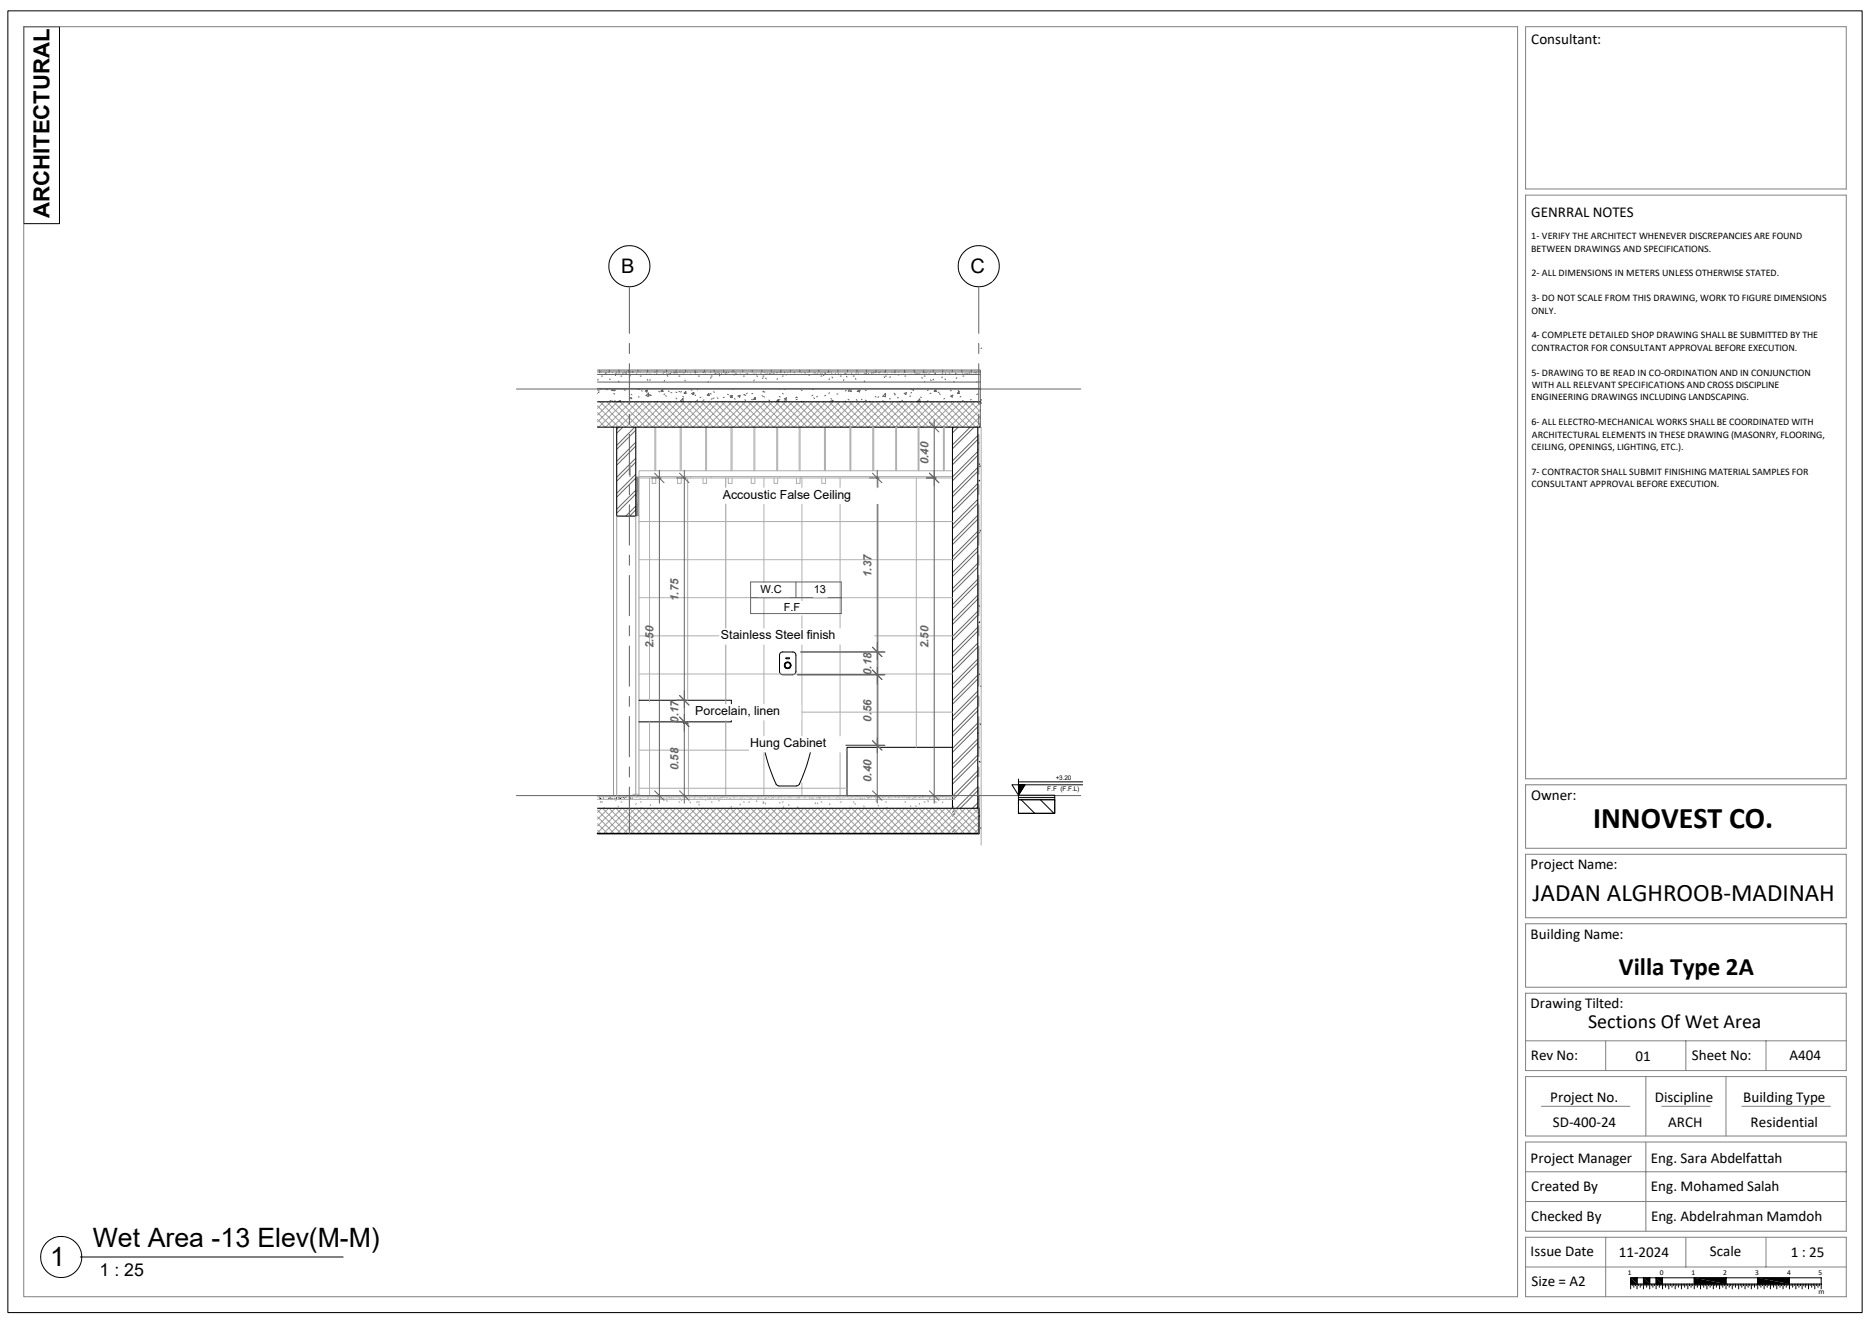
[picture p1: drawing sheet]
<svg xmlns="http://www.w3.org/2000/svg" width="594mm" height="420mm" viewBox="0 0 594 420" stroke-linecap="round" stroke-linejoin="round" font-family="sans-serif">
<g fill="#909090">
<path d="M201.8 151.3l1.1 12.5h-1.1z"/>
<path d="M201.8 151.3h1.1v12.5z"/>
</g>
<g fill="none" stroke="#6c605a" stroke-width=".32">
<path d="M189.7 117.5h121.5v18.1M189.7 118.9h121.5M189.7 118.1h121.5M190.3 118.3h.1M190.4 117.5v.6M190.8 118.1v.1M191 119.4h.3M192.2 118.4v.1M192.4 118.6h.1M192.4 118.2h.1M193.3 118.1v.1M193.5 117.5v.6"/>
<path d="M194.5 118.2v.1M195.4 118.8h.1M195.5 118.5v.1M195.5 118.9l-.1 .3M195.7 118.1l.1 .1M195.8 118.7v.1M196.5 117.5v.6M196.5 118.6v.1M196.7 118.2h.1M197.1 119.4h.3M197.6 118.5h.1M198 118.5h.1"/>
<path d="M198.7 118.3v.1M198.7 118.5v.1M198.9 118v.1M198.9 118.7v.1M199.5 117.5v.6M199.8 118.2h.1M199.9 118.8v.1M200.1 119.2l-.2 .3M200.2 118.2h.1M200.7 118.1h.1M200.9 118.1h.1M202 118.7h.1"/>
<path d="M202.1 118.8h.1M202.5 117.5v.6M203.2 118.1h.1M203.2 119.4h.4M204.1 118.8h.1M205.2 118.7h.1M205.4 118.8v.1M205.5 117.5v.6M205.7 118.1h.1M206.3 118.7h.1M207.8 118.1v.1M208.2 118.1h.1"/>
<path d="M208.5 118.8h.1M208.5 118.6h.1M208.6 117.5v.6M210.5 118.6h.1M210.9 118.1v.1M211.6 117.5v.6M211.7 118.7v.1M211.7 118.8v.1M211.8 119.2l.2 .3M212.1 118.6v.1M212.7 118.5h.1M212.8 118.6h.1"/>
<path d="M213.9 118.4v.1M214.1 118.1v.1M214.2 118.3h.1M214.3 118.3v.1M214.6 117.5v.6M214.9 118.4v.1M215 118.2v.1M215.5 119.4h.4M215.7 118.1h.1M216.1 118.1v.1M216.9 118.4v.1M217.4 118.2v.1"/>
<path d="M217.6 117.5v.6M218.2 118.1h.1M219.1 118.3v.1M220.6 118.2v.1M220.7 117.5v.6M220.8 118.4v.1M221.3 118.2v.1M221.7 119.4h.3M223.2 118v.1M223.3 118.3h.1M223.7 117.5v.6M223.9 118.4h.1"/>
<path d="M225.5 118.2h.1M225.7 118v.1M225.8 119.4h.3M225.8 119.8l-.2 .3M226.7 117.5v.6M226.9 118.8h.1M227.1 118.4v.1M227.2 118.6h.1M228 118.7h.1M228.4 118.5v.1M228.6 119.1l-.2 .2M229.1 118.5h.1"/>
<path d="M229.7 117.5v.6M230.2 118.4h.1M230.4 118.5h.1M230.6 118.3h.1M230.9 118.8h.1M231.3 118.2h.1M232.4 118v.1M232.7 117.5v.6M233 118.8h.1M233 118.9l.1 .2M233.6 118.5v.1M233.8 118.7h.1"/>
<path d="M234.4 118.8v.1M235.1 118.7h.1M235.8 117.5v.6M236 119.4h.3M236.9 118.7h.1M236.9 118.8v.1M237.3 118.6h.1M238.8 117.5v.6M239.4 118.6v.1M239.4 118.8v.1M240.1 118.7h.1M240.2 118.8v.1"/>
<path d="M240.3 119.3l.2 .3M241.6 118.5h.1M241.9 117.5v.6M241.9 118.8v.1M242.1 118.8v.1M242.2 119.4h.3M242.3 119.9l-.2 .3M242.5 118.8h.1M242.7 118.1v.1M243.2 118.7h.1M243.4 118.8h.1M243.7 118.4v.1"/>
<path d="M244.3 118.6h.1M244.4 118.8v.1M244.7 118.5h.1M244.9 117.5v.6M245.4 118.5h.1M245.7 118.5h.1M245.8 118.1h.1M246.5 118.3h.1M246.6 118.8h.1M246.9 118.8v.1M246.9 118.2h.1M247.6 118.1v.1"/>
<path d="M247.9 117.5v.6M247.9 118.3v.1M248.3 119.4h.4M249 118.1v.1M249.1 118.3h.1M249.3 118.8h.1M249.5 118.9l.1 .2M250.1 118.2v.1M250.9 117.5v.6M251.8 118.8h.1M252.1 118.3h.1M252.3 118.2v.1"/>
<path d="M252.3 118.9v.1M253.9 117.5v.6M254.3 118.2h.1M254.3 118.8h.1M255.5 118.2v.1M255.7 118.4v.1M256.8 118.8h.1M257 117.5v.6M257 118.9l-.2 .3M258.4 118.8h.1M258.6 118.1l-.1 .1M258.8 118.4h.1"/>
<path d="M258.8 118.7v.1M259.3 118.8h.1M259.5 118.6v.1M259.7 118.8h.1M260 117.5v.6M260.6 118.5h.1M260.6 119.4h.3M261 118.5h.1M261.4 119l.1 .2M261.7 118.4h.1M261.7 118.8h.1M261.8 118.8h.1"/>
<path d="M262 118.4h.1M262.1 118.6h.1M262.8 118.2h.1M263 117.5v.6M263.2 118.1v.1M263.9 118.7h.1M264.2 119.7l.1 .3M264.3 118.8h.1M265.3 118.5h.1M266 117.5v.6M266.1 118.6h.1M266.7 119.4h.4"/>
<path d="M266.8 118.8h.1M268.1 118.7h.1M268.5 118.5v.1M268.6 118.7h.1M268.7 119.4l.2 .3M269.1 117.5v.6M269.3 118.8h.1M270.4 118.5l-.1 .1M270.8 119.4h.4M271.8 118.8h.1M271.8 118.6v.1M272.1 117.5v.6"/>
<path d="M272.5 118.4v.1M274.3 118.8h.1M274.6 118.5h.1M274.7 118.7h.1M275 118.7h.1M275.1 118.6v.1M275.1 117.5v.6M275.1 118.8v.1M275.8 118.5v.1M276.8 118.4h-.1M276.8 118.8h.1M276.9 118.4v.1"/>
<path d="M277.3 118.4h.1M277.5 118.1v.1M278 118.2v.1M278.1 117.5v.6M278.3 118.8h.1M278.9 118.2v.1M279.1 118.2h.1M279.3 118.8h.1M280.7 118.1h.1M280.7 119.6l.2 .3M281 118.3h.1M281.1 119.4h.3"/>
<path d="M281.1 117.5v.6M281.5 118.8h.1M281.8 118.8h.1M282.7 119.6l-.2 .3M283.2 118.2h.1M283.9 118.1v.1M284 118.3h.1M284.2 117.5v.6M284.2 118.8h.1M285.3 118.1h.1M285.4 118.9l-.1 .2M286.7 118.8h.1"/>
<path d="M287.1 118.2h.1M287.2 117.5v.6M287.2 119.4h.4M287.4 118.1v.1M288.6 118.8h-.1M289.2 118.8h.1M289.8 118.8h.1M290.2 117.5v.6M290.4 118.2v.1M290.5 118.4v.1M290.6 118.8h.1M290.9 118.7h.1"/>
<path d="M291.4 118.5v.1M291.7 118.7v.1M292.1 118.5h.1M292.7 119.8l.1 .3M292.8 118.7v.1M293.2 118.3v.1M293.2 117.5v.6M293.4 119.4h.3M293.6 118.3h.1M293.7 118.4h.1M294.2 118.7v.1M294.3 118.2h.1"/>
<path d="M295 118.6l-.1 .1M295.4 118v.1M296.3 117.5v.6M296.7 118.7v.1M296.8 118.4h.1M297 118.7h.1M297 118.5l.1 .1M299.2 118.5v.1M299.2 119.6l-.2 .3M299.2 118.7v.1M299.3 117.5v.6M300.1 118.5h.1"/>
<path d="M301.4 118.5h.1M301.7 118.8h.1M302.3 117.5v.6M303.4 118.5h.1M303.4 118.5v.1M303.5 118.7h.1M303.7 119.9l-.1 .3M304.2 118.8h.1M305 118.8v.1M305.4 117.5v.6M305.5 118.8h-.1M305.6 118.4h.1"/>
<path d="M305.7 119.4h.3M306.1 118.7h.1M306.7 118.8h.1M306.7 118.6v.1M307.2 118.6h.1M307.7 118.5h.1M307.8 118.3h.1M308.3 118.5h.1M308.4 117.5v.6M309.2 118.7v.1M309.5 118.2v.1M309.8 118.3h.1"/>
<path d="M309.8 118.7h.1M309.9 118.2h.1M310 118.8h.1M310.6 118.1v.1M189.7 124.8v.1M189.7 121.3h121.5M189.7 123.3h121.5M189.7 123.5h121.5M189.9 120.4l-.2 .3M190.2 124h-.4M190.2 124.4l-.2 .2M190.5 123.5h.2"/>
<path d="M192.7 123.5l.3 .2M192.7 123.7h-.3M193.5 120.3l.2 .3M193.9 127.2l-.3 .1M194.3 127.2l.2 .2M194.5 123.5l-.4 .4 1 .1-.1-.5M194.9 124.9l.3 .2M195.3 127.2l-.3 .2M195.4 123.8l-.2 .2M196.3 121l.2 .3M196.5 135.6l-.7 .7M196.5 127.6l-.2-.2 .7-.3-.2 .5"/>
<path d="M197.7 135.6l-1.9 2M198.2 123.8l.3 .2M200.2 126.2l.3 .2M200.4 125.1l.2 .2M200.4 126.3l-.3 .1M200.6 126.4l-.3 .2M201.5 135.6l-5.7 5.8M201.8 136.6l-6 6M202.5 123.5h.6M202.9 126h-.3M203.7 124l.2 .2M204.9 124.1l.5 .4 .2-.7-.7 .3"/>
<path d="M205.5 120.4l.2 .3M205.8 125.4l.3 .2M205.9 124.8l.1 .9-.9-.1 .8-.8M205.9 125.7l-.3 .2M206.2 125.1l.3 .3M206.4 120.5l-.1 .3M206.8 125.5h-.3M208.7 127.4l.1 .2M209.1 124.2l.3 .2M210.4 123.6l.1 .7-.7-.1zM211 120.7l-.1 .3M211 125.1l-.2 .2"/>
<path d="M211.3 125.6l.3 .2M212.2 124.1l.2 .2M213.3 124.6l-.3 .1M214.6 124.5l.3 .1M214.6 126.4l.3 .2M215.9 124.3h-.4M216.4 124.3l-.3 .2M216.7 125.8l.3 .2M216.8 126.5l.1 .9-.9-.1 .8-.8M217.4 120.7l.2 .3M217.7 124.3l.1 .6h-.6zM219.6 124.9l.7-.3-.2 .7z"/>
<path d="M219.8 123.8h-.4M220 124.7l.3 .2M220.6 125.4l.3 .2M221.5 127l-.3 .2M221.6 123.6l-.2 .2M222.2 126.1l.3 .1M223.5 127l-.3 .1M224.8 121.1l.1 .2M225 124.9l.2 .6h-.7zM225.5 124.9l.3 .2M226.1 126.6l-.3 .1M226.6 124.3l.2 .3"/>
<path d="M226.7 126.3l-.3 .2M227.7 126.3l.3 .2M230 126.1l-.4 .1M231 125.1l.3 .2M232 125.6l-.3 .2M232.4 125.5l.1 .7-.6-.1zM232.8 123.5h.1M233.1 126.5l.3 .2M234.3 125.7l.7-.2-.2 .6zM236.4 125.3h-.3M236.5 125.4l.2 .2M236.5 126.9l.2 .2"/>
<path d="M237.2 124.8l-.2 .2M238.6 126.8l.3 .1M239 124.9l-.3 .1M239.2 126.8h.7l-.2-.6-.4 .6M239.5 120.6l-.2 .3M241.9 125.6l.3 .2M242.4 124.2l-.3 .2M242.4 125.9l.3 .2M242.9 124.4l-.4 .1M243.1 120l.1 .3M244.1 127l.2 .2M246.8 120.2l-.1 .2"/>
<path d="M247.1 126.8l.1 .6h-.6zM247.4 125.9l.3 .1M247.6 123.5l-.1 .1M247.6 126.8l-.2 .2M248.4 124.9l.3 .2M249 126.6l.7-.3-.2 .6zM249.2 127.3h-.3M249.3 123.6h-.3M249.6 127.2l.3 .2M253.1 126.8h-.3M253.2 126.2l-.3-.1-.3 .2M254.3 127.6h.2"/>
<path d="M254.4 123.8l.2 .2M255 127.5l.1 .1M258 123.5h.1M258.1 125.4l-.3 .3M258.3 126.3l.3 .2M259.5 125.9l-.3 .1M262.1 125.6l-.3 .1M263.4 120.2l-.2 .3M263.4 124.7l-.3 .2M263.8 126.5l.3 .2M264.5 127.1l-.8 .3 .2 .2M264.5 127.1l-.2 .5"/>
<path d="M266 125.1h-.3M267.9 120.5l-.1 .3M268.5 127.3l-.2 .3M268.6 124l-.2 .1M269.2 126.8l.3 .2M269.9 123.5l-.6 .6M270.1 123.5l.1 .8-.9-.2M271.6 120.2l.1 .2M271.9 126.8l.2 .3M272.3 124.1l.7-.3-.2 .6zM272.5 124.2l-.4 .1M273.7 126.7l-.3 .2"/>
<path d="M274.4 120.9l.1 .3M274.7 127l.3 .2M275 123.9h-.3M276.2 127.4l-.3 .1M277.9 125.8l.2 .2M279 126l-.3 .2M280.2 127.2l.3 .2M281.1 126l-.9-.2 .9-.8 .1 1M282.7 126.6h-.3M283.8 124.8l.3 .2M284.3 125.2l-.3 .2M285.2 126.2l-.3 .1"/>
<path d="M285.7 127.5l.1 .1M286.3 127.1l.3 .2M287.1 124.9l.7-.3-.2 .6zM289.1 125.7l-.3 .1M289.3 123.5h.6M289.4 124.6l-.2 .2M289.8 123.8l.3 .2M291.2 127.5l.8-.8 .1 .9M291.2 127.5l.3 .1M292.3 126l.2 .2M293.6 121.1l-.1 .2M294.6 127.2l-.3 .2"/>
<path d="M294.7 123.8l-.2 .2M295.4 120.6l.2 .3M295.6 124.9h-.3M296.4 120.4l-.2 .3M297.1 123.6l.1 .7-.6-.1zM298.2 124.5l-.4 .1M298.2 125l.3 .2M299.9 126.5l-.3 .2M300 120.3l.2 .3M301.8 125.7l.7-.3-.2 .7zM302 124h-.3M302.8 121l.1 .3"/>
<path d="M302.9 135.6l-.5 .6M304.2 135.6l-1.8 1.8M304.2 124l.3 .2M304.4 124.3l.1 .6h-.5l.5-.6M305.1 125.8l-.3 .2M305.8 127.2l-.3 .1M308 135.6l-5.6 5.6M308.4 126.9h-.3M309.2 135.6l-6.8 6.9M310.1 121.2l-.1 .1M310.4 125.1l-.3 .2M310.4 138.3l-8 8"/>
<path d="M310.4 139.5l-8 8M201.8 140.4l-6 6M201.8 145.5l-6 6M201.8 150.5l-6 6.1M201.8 155.6l-6 6.1M201.8 141.6l-6 6.1M201.8 146.7l-6 6M201.8 151.8l-6 6M201.8 156.9l-6 6M310.4 143.3l-8 8.1M310.4 148.4l-8 8.1M310.4 153.5l-8 8"/>
<path d="M310.4 158.5l-8 8.1M310.4 144.5l-8 8.1M310.4 149.6l-8 8.1M310.4 154.7l-8 8M310.4 159.8l-8 8M201.8 160.7l-3.1 3.1M201.8 161.9l-1.9 1.9M310.4 163.6l-8 8.1M310.4 168.7l-8 8.1M310.4 173.7l-8 8.1M310.4 178.8l-8 8.1M310.4 164.8l-8 8.1"/>
<path d="M310.4 169.9l-8 8.1M310.4 175l-8 8M310.4 183.9l-8 8M310.4 188.9l-8 8.1M310.4 194l-8 8.1M310.4 199.1l-8 8M310.4 180.1l-8 8M310.4 185.1l-8 8.1M310.4 190.2l-8 8.1M310.4 195.3l-8 8M310.4 204.1l-8 8.1M310.4 209.2l-8 8.1"/>
<path d="M310.4 214.3l-8 8M310.4 219.4l-8 8M310.4 200.3l-8 8.1M310.4 205.4l-8 8.1M310.4 210.4l-8 8.1M310.4 215.5l-8 8.1M310.4 224.4l-8 8.1M310.4 229.5l-8 8.1M310.4 234.6l-8 8M310.4 239.7l-8 8M310.4 220.6l-8 8.1M310.4 225.6l-8 8.1"/>
<path d="M310.4 230.7l-8 8.1M310.4 235.8l-8 8.1M303.1 257.1l-.7 .8M303.1 258.3l-.7 .8M310.4 244.7l-8 8.1M310.4 249.8l-6.7 6.8M310.4 254.9l-1.7 1.7M310.4 240.9l-8 8M310.4 245.9l-8 8.1M310.4 251l-5.5 5.6M310.4 256.1l-.4 .5M303.1 262.1l-.7 .8"/>
<path d="M303.1 263.4l-.7 .7"/>
</g>
<g fill="none" stroke="#9a9a9a" stroke-width=".32">
<path d="M194.8 135.6v117M202.9 151.7v100.9M230.4 151.7v85.5M190.6 254.4l.2 .3M191 254.6h.3M191 253.8h-.1M191.9 256.3l-.2 .3M195.7 253.8l-.2 .3M196.2 255.9l.1 .3M197.1 254.6h.3M202 255.1l-.2 .3M203.2 254.6h.4"/>
<path d="M203.5 256.4l.2 .2M206.6 255.4l-.2 .3M211.7 254.1l.1 .3M215.5 254.6h.4M216.2 253.8l.2 .3M219 254.6l.2 .3M221.4 254.4l-.2 .3M221.7 254.6h.3M221.8 255.3l.2 .3M224.1 253.8l-.1 .2M225.8 254.6h.3M228.2 254l.1 .3"/>
<path d="M232.2 256l-.1 .3M235.1 255.3l-.2 .3M236 254.6h.3M237.9 254.5l-.2 .3M240.1 254.2l.2 .3M242.2 254.6h.3M242.4 254.8l-.1 .3M242.9 254.9l.2 .3M247.5 254.7l.1 .3M248.3 254.6h.4M248.8 256.1l-.2 .3M250.3 255.4l.2 .3"/>
<path d="M252.5 253.8l-.1 .1M253.1 256.2l.2 .3M253.4 256.4l-.2 .2M259 254.9l-.2 .3M259.5 254.9l.1 .3M260.6 254.6h.3M263.5 255.2l-.1 .2M265.9 253.8l.1 .1M266.7 254.6h.4M269.9 256.5l-.1 .1M270.8 254.6h.4M271.4 255.1l.2 .3"/>
<path d="M274.2 255.8l.2 .3M278.3 254.2l-.2 .3M278.8 255.6l.1 .3M281.1 254.6h.3M281.6 256.3l.1 .3M287.2 254.6h.4M289.2 255.8l-.2 .2M290.7 255.7l.2 .3M292 255l-.2 .3M293.4 254.6h.3M294.3 253.8l.1 .2M294.8 254.3l-.2 .3"/>
<path d="M297.1 254.5l.1 .3M299.3 254.6l-.1 .3M302.6 256l.2 .3"/>
</g>
<path d="M189.7 135.6h121.5M189.7 127.6h121.5M195.8 135.6v28.2h6v-28.2M302.4 135.6v121M310.4 135.6v121M189.7 256.6h121" fill="none" stroke="#000" stroke-width=".34"/>
<g fill="none" stroke="#ababab" stroke-width=".32">
<path d="M189.7 253.8h113.4M189.7 253h113.4M189.7 252.6h79.2M190.4 252.6v.4M193.5 252.6v.4M196.5 252.6v.4M199.5 252.6v.4M201 252.1h1.8M202.1 253.1h.1M202.5 252.6v.4M203.2 253.4h.1M203.4 253.6h.1"/>
<path d="M204.3 253h.1M205.5 252.6v.4M205.7 253.4h.1M205.9 253.1h.1M206.6 253.7h.1M207.6 253.7h.1M208.2 253.4h.1M208.6 252.6v.4M209 253h.1M209.3 253.7h.1M209.7 253.6h.1M209.8 253.7v.1"/>
<path d="M210.4 253.5v.1M210.7 253.4h.1M210.8 253.5h.1M211.5 253.4h.1M211.6 252.6v.4M211.8 253.6h.1M212.3 253v.1M212.4 253.2h.1M212.6 253.3h.1M213 253.2h.1M213.1 253.4h.1M213.7 253.1h.1"/>
<path d="M214 253.5h.1M214.6 252.6v.4M214.8 253h.1M215.5 253.2h.1M215.6 253.3v.1M216.2 253.4l-.1 .1M217.6 252.6v.4M218.1 253.5h.1M218.1 253.3v.1M218.7 253.2h.1M218.9 253.3v.1M220.3 253.3v.1"/>
<path d="M220.6 253.4h.1M220.7 252.6v.4M222 253.2v.1M222.5 253.2v.1M223.1 253.4h.1M223.7 252.6v.4M224.5 253.3h.1M224.9 253.7h.1M225.3 253.3h.1M225.4 253.5h.1M225.6 253.6h.1M225.6 253.3v.1"/>
<path d="M226.7 253.5h.1M226.7 252.6v.4M226.8 253.2h-.1M227.1 253.4v.1M227.8 253.3h.1M228.1 253.3v.1M228.5 253.4v.1M228.9 253.1v.1M229.3 253.2h.1M229.7 252.6v.4M230 253.1h.1M230.6 253.3v.1"/>
<path d="M231 253.1h.1M231.7 253.5h.1M231.9 253.6h.1M232.7 252.6v.4M233.1 253.3v.1M233.2 253h-.1M235 253.5v.1M235.6 253.3v.1M235.8 252.6v.4M236.4 253.7h.1M237.4 252.9v.1M238 253.3h.1"/>
<path d="M238.3 253.6h.1M238.4 253.7v.1M238.5 253.6h.1M238.8 252.6v.4M240.5 253.3h.1M240.6 253.6h.1M240.8 253v.1M241.2 253.6v.1M241.5 253.7h.1M241.9 252.6v.4M241.9 253.6h.1M242.8 253.5h.1"/>
<path d="M243 253.3v.1M243.4 253.3v.1M243.9 253h.1M244.1 253.2v.1M244.7 253.7v.1M244.9 252.6v.4M244.9 253.4v.1M245.2 253.1h.1M245.5 253.3h.1M245.6 253.1h.1M246.3 253h.1M247 253.4v.1"/>
<path d="M247.1 253v.1M247.3 253.2h.1M247.9 252.6v.4M248 253.3h.1M249.2 253.3v.1M250.4 253.2h.1M250.5 253.3h.1M250.9 252.6v.4M251.3 253.3h.1M253 253.3h.1M253.4 253.3h.1M253.6 253.2h.1"/>
<path d="M253.8 253.3h.1M253.9 252.6v.4M255.5 253.3h.1M255.6 253.2h.1M256.9 253.2v.1M257 252.6v.4M257 253.6h.1M257.5 253.6h.1M257.7 253.1h.1M258 253.3h.1M258.1 253.5h.1M259.2 253.3h.1"/>
<path d="M259.7 253.2v.1M259.8 253.1h.1M260 252.6v.4M260.1 253.3h.1M260.3 253.5h.1M260.4 253.2h.1M260.5 253.2v.1M261.5 253v.1M261.9 253h.1M262 253h.1M263 253.2v.1M263 252.6v.4"/>
<path d="M263.4 253.4h.1M265.5 253.2v.1M266 252.6v.4M266.2 253h-.1M266.6 253.4v.1M266.8 253.6h.1M267.4 253.6h.1M268 253.2v.1M269.1 252.6v.4M269.4 253.6v.1M269.9 253.5v.1M270.5 253.2v.1"/>
<path d="M271.6 253.5h.1M272.1 252.6v.4M272.2 253.7h.1M272.9 253.3h.1M273.1 253.6h.1M273.3 253.5v.1M273.8 253.5h.1M273.8 253.4v.1M274.4 253.4h.1M275.1 252.6v.4M275.4 253.3h.1M275.5 253.3h.1"/>
<path d="M275.7 253v.1M275.8 253.5h.1M276 253.2h.1M276.4 253.7h.1M276.6 253.1h.1M277.8 253h.1M277.9 253.2v.1M278 253.3v.1M278.1 252.6v.4M278.8 253h.1M279.6 253.7v.1M280.2 253.2v.1"/>
<path d="M280.4 253.2v.1M281.1 252.6v.4M282 253h.1M282.2 253.2h.1M282.2 253.3h.1M282.9 253.2h.1M284.2 252.6v.4M284.4 253.2h.1M285.3 253.1v.1M285.4 253.2h.1M286.6 253.1h.1M287.2 252.6v.4"/>
<path d="M287.9 253.7h.1M287.9 253.2h.1M288.5 253.2h.1M288.5 253.6h.1M288.6 253.1v.1M288.7 253.3h.1M289.6 253.5h.1M290.1 253.4v.1M290.2 252.6v.4M290.4 253.2h.1M290.7 253.3h.1M290.8 253h.1"/>
<path d="M291.8 253.2v.1M291.8 253.2h.1M292.3 253.2h.1M292.9 253.2h.1M293 253l-.1 .1M293.2 252.6v.4M294 253.7v.1M295 253h.1M295 253.3h.1M295.1 253.5h.1M295.4 253.2h.1M296.2 253.6v.1"/>
<path d="M296.3 252.6v.4M297.9 253.2h.1M298.2 253.7h.1M298.3 253.4h.1M299.3 252.6v.4M300.4 253.2h.1M300.4 253.5v.1M301.5 253.4v.1M301.7 253.6h.1M302.3 252.6v.4M302.4 252.6h.7M302.6 253.5h.1"/>
<path d="M302.9 253.2h.1"/>
</g>
<g fill="none" stroke="#a0a0a0" stroke-width=".32">
<path d="M189.7 135.3l.3 .3M189.7 133.1l2.5 2.5M189.7 131l4.6 4.6M189.7 128.9l6.7 6.7M190.5 127.6l8.1 8M191.8 127.6l-2.1 2M192.7 127.6l8 8M193.9 127.6l-4.2 4.2M194.8 127.6l8.1 8M196 127.6l-6.3 6.3M196.9 127.6l8.1 8M198.2 127.6l-8.1 8"/>
<path d="M199.1 127.6l8 8M200.3 127.6l-8 8M201.2 127.6l8.1 8M202.5 127.6l-8.1 8M203.4 127.6l8 8M204.6 127.6l-8 8M205.5 127.6l8.1 8M206.8 127.6l-8.1 8M207.6 127.6l8.1 8M208.9 127.6l-8.1 8M209.8 127.6l8 8M211 127.6l-8.1 8"/>
<path d="M211.9 127.6l8.1 8M213.1 127.6l-8 8M214 127.6l8.1 8M215.3 127.6l-8.1 8M216.2 127.6l8 8M217.4 127.6l-8 8M218.3 127.6l8.1 8M219.6 127.6l-8.1 8M220.5 127.6l8 8M221.7 127.6l-8 8M222.6 127.6l8.1 8M223.9 127.6l-8.1 8"/>
<path d="M224.7 127.6l8.1 8M226 127.6l-8.1 8M226.9 127.6l8 8M228.1 127.6l-8.1 8M229 127.6l8.1 8M230.3 127.6l-8.1 8M231.1 127.6l8.1 8M232.4 127.6l-8.1 8M233.3 127.6l8 8M234.6 127.6l-8.1 8M235.4 127.6l8.1 8M236.7 127.6l-8.1 8"/>
<path d="M237.6 127.6l8 8M238.8 127.6l-8 8M239.7 127.6l8.1 8M241 127.6l-8.1 8M241.9 127.6l8 8M243.1 127.6l-8.1 8M244 127.6l8.1 8M245.2 127.6l-8 8M246.1 127.6l8.1 8M247.4 127.6l-8.1 8M248.2 127.6l8.1 8M249.5 127.6l-8 8"/>
<path d="M250.4 127.6l8 8M251.7 127.6l-8.1 8M252.5 127.6l8.1 8M253.8 127.6l-8.1 8M254.7 127.6l8 8M255.9 127.6l-8 8M256.8 127.6l8.1 8M258.1 127.6l-8.1 8M259 127.6l8 8M260.2 127.6l-8.1 8M261.1 127.6l8.1 8M262.3 127.6l-8 8"/>
<path d="M263.2 127.6l8.1 8M264.5 127.6l-8.1 8M265.4 127.6l8 8M266.6 127.6l-8 8M267.5 127.6l8.1 8M268.8 127.6l-8.1 8M269.7 127.6l8 8M270.9 127.6l-8.1 8M271.8 127.6l8.1 8M273 127.6l-8 8M273.9 127.6l8.1 8M275.2 127.6l-8.1 8"/>
<path d="M276.1 127.6l8 8M277.3 127.6l-8.1 8M278.2 127.6l8.1 8M279.4 127.6l-8 8M280.3 127.6l8.1 8M281.6 127.6l-8.1 8M282.5 127.6l8 8M283.7 127.6l-8 8M284.6 127.6l8.1 8M285.9 127.6l-8.1 8M286.8 127.6l8 8M288 127.6l-8 8"/>
<path d="M288.9 127.6l8.1 8M290.2 127.6l-8.1 8M291 127.6l8.1 8M292.3 127.6l-8.1 8M293.2 127.6l8 8M294.4 127.6l-8.1 8M295.3 127.6l8.1 8M296.5 127.6l-8 8M297.4 127.6l8.1 8M298.7 127.6l-8.1 8M299.6 127.6l8 8M300.8 127.6l-8 8"/>
<path d="M301.7 127.6l8.1 8M303 127.6l-8.1 8M303.9 127.6l7.3 7.3M305.1 127.6l-8 8M306 127.6l5.2 5.2M307.3 127.6l-8.1 8M308.1 127.6l3.1 3.1M309.4 127.6l-8.1 8M310.3 127.6l.9 .9M311.2 127.9l-7.7 7.7M311.2 130l-5.6 5.6M311.2 132.1l-3.4 3.5"/>
<path d="M311.2 134.3l-1.3 1.3M189.7 259.3l5.3 5.3M189.7 257.2l7.5 7.4M191.1 256.6l-1.4 1.3M191.3 256.6l8 8M193.2 256.6l-3.5 3.5M193.4 256.6l8.1 8M195.3 256.6l-5.6 5.6M195.5 256.6l8.1 8M197.5 256.6l-7.8 7.7M197.7 256.6l4.1 4.1M199.6 256.6l-8 8"/>
<path d="M199.8 256.6l8.1 8M201.5 256.8l.3-.2-8.1 8M201.9 256.6l8.1 8M203.9 256.6l-8.1 8M204.1 256.6l8 8M206 256.6l-4.5 4.5M206.2 256.6l8.1 8M208.2 256.6l-8.1 8M208.4 256.6l8 8M210.3 256.6l-8.1 8M210.5 256.6l8.1 8M212.4 256.6l-8 8"/>
<path d="M212.6 256.6l8.1 8M214.6 256.6l-8.1 8M214.8 256.6l8 8M216.7 256.6l-8 8M216.9 256.6l8.1 8M218.9 256.6l-8.1 8M219 256.6l8.1 8M221 256.6l-8.1 8M221.2 256.6l8 8M223.1 256.6l-8 8M223.3 256.6l8.1 8M225.3 256.6l-8.1 8"/>
<path d="M225.5 256.6l8 8M227.4 256.6l-8.1 8M227.6 256.6l8.1 8M229.5 256.6l-8 8M229.7 256.6l8.1 8M231.7 256.6l-8.1 8M231.9 256.6l8 8M233.8 256.6l-8 8M234 256.6l8.1 8M236 256.6l-8.1 8M236.1 256.6l8.1 8M238.1 256.6l-8.1 8"/>
<path d="M238.3 256.6l8.1 8M240.2 256.6l-8 8M240.5 256.6l8 8M242.4 256.6l-8.1 8M242.6 256.6l8.1 8M244.5 256.6l-8.1 8M244.7 256.6l8.1 8M246.6 256.6l-8 8M246.8 256.6l8.1 8M248.8 256.6l-8.1 8M249 256.6l8 8M250.9 256.6l-8 8"/>
<path d="M251.1 256.6l8.1 8M253.1 256.6l-8.1 8M253.3 256.6l8 8M255.2 256.6l-8.1 8M255.4 256.6l8.1 8M257.3 256.6l-8 8M257.6 256.6l8 8M259.5 256.6l-8.1 8M259.7 256.6l8.1 8M261.6 256.6l-8 8M261.8 256.6l8.1 8M263.8 256.6l-8.1 8"/>
<path d="M263.9 256.6l8.1 8M265.9 256.6l-8 8M266.1 256.6l8.1 8M268.1 256.6l-8.1 8M268.2 256.6l8.1 8M270.2 256.6l-8.1 8M270.4 256.6l8 8M272.3 256.6l-8.1 8M272.5 256.6l8.1 8M274.4 256.6l-8 8M274.7 256.6l8 8M276.6 256.6l-8.1 8"/>
<path d="M276.8 256.6l8.1 8M278.7 256.6l-8 8M278.9 256.6l8.1 8M280.9 256.6l-8.1 8M281.1 256.6l8 8M283 256.6l-8 8M283.2 256.6l8.1 8M285.2 256.6l-8.1 8M285.3 256.6l8.1 8M287.3 256.6l-8.1 8M287.5 256.6l8 8M289.4 256.6l-8.1 8"/>
<path d="M289.6 256.6l8.1 8M291.5 256.6l-8 8M291.8 256.6l8 8M293.7 256.6l-8.1 8M293.9 256.6l8.1 8M295.8 256.6l-8 8M296 256.6l8.1 8M298 256.6l-8.1 8M298.2 256.6l8 8M300.1 256.6l-8 8M300.3 256.6l8.1 8M302.3 256.6l-8.1 8"/>
<path d="M302.4 256.6l8.1 8M304.4 256.6l-8.1 8M304.6 256.6l6.1 6.1M306.5 256.6l-8.1 8M306.7 256.6l4 4M308.7 256.6l-8.1 8M308.9 256.6l1.8 1.9M310.7 256.7l-8 7.9M310.7 258.8l-5.8 5.8M189.7 263.6l1.1 1M189.7 261.5l3.2 3.1M201.5 260.4l4.2 4.2"/>
<path d="M201.8 260.8l-3.8 3.8M310.7 261l-3.7 3.6M310.7 263.1l-1.5 1.5"/>
</g>
<g fill="none" stroke="#000" stroke-width=".32">
<path d="M311.5 110.5v.1M311 135.2l.1 .3M311.2 123.3l.2 .3M311.5 127.9v.1M311.5 126.9l-.1 .2M310.5 142.6l.2 .3M310.8 140.5l-.2 .3M310.8 147.2l.2 .3M311 152.5l-.2 .2M311.2 147.9l-.1 .3M310.9 169l-.2 .3M311.1 168.3l.2 .3"/>
<path d="M310.6 190l-.2 .3M310.7 192.2l.2 .3M311 197.4l-.1 .3M248.5 214.2l-.6-.2-.4-.8v-5.2l.1-.6 .9-.4h3.2l.9 .5 .1 5.7-.3 .7-.7 .3M248.5 214.2h3.2M249.6 208.9v.2M249.6 208.8h1M249.6 209.1h1M250.6 208.9v.2M310.9 214l-.1 .2M311.4 217.8v.2M202.9 222.3h29.3v6.9h-29.3"/>
<path d="M217 229.2v.4h1.6v-.4M242.7 235.8l-.3 .3v.4l.3 .1M257.4 235.8l.3 .2v.4l-.3 .2M268.9 237.2h33.5v15.4h-33.5zM310.4 232.6l.2 .2M310.7 237.1l.2 .3M311.1 229.8l.2 .2M190.4 253.3h.1M190.5 253.5h.1M190.7 253.4v.1M191.5 253.3h.1M193.2 253.4v.1"/>
<path d="M193.6 253.4l.1 .1M193.7 253.2h.1M194.1 253.6h.1M194.5 253.6h.1M195.2 253.5h.1M195.7 253.4h.1M195.7 253.2v.1M196.3 253.3h.1M196.8 253.2v.1M196.8 253.5h.1M197 253.6h.1M197.4 253.2h.1"/>
<path d="M197.9 253.2h.1M198.2 253.4h.1M198.5 253.1h.1M199 253h.1M200.1 253v.1M200.2 253.5v.1M200.7 253.4h.1M247.3 249.5l-.8-.4a44.6 44.6 0 0 1-4-12.4h15.1a44.6 44.6 0 0 1-4 12.4l-.7 .4M247.3 249.5h5.6M310.4 252.6h.3v1.2M310.4 253h.3M310.4 253.8h.3"/>
<path d="M310.6 253h.1M310.7 253.8v10.8M311 241.7l.1 .3M311 258.9l-.1 .3M311.3 262.8l.1 .2"/>
<circle cx="199.8" cy="84.5" r="6.5"/>
<circle cx="250.1" cy="211.2" r=".97"/>
<circle cx="250.1" cy="211.2" r=".85"/>
<circle cx="250.1" cy="211.2" r="1.06"/>
</g>
<g fill="none" stroke="#aeaeae" stroke-width=".32">
<path d="M207.9 135.6v13.8M208.2 135.6v13.8M215.9 135.6v13.8M216.3 135.6v13.8M224 135.6v13.8M224.3 135.6v13.8M232.1 135.6v13.8M232.4 135.6v13.8M239.4 135.6v13.8M239.6 135.6v13.8M246.6 135.6v13.8M246.9 135.6v13.8"/>
<path d="M253.7 135.6v13.8M254 135.6v13.8M261.7 135.6v13.8M262.1 135.6v13.8M311.5 135.6v132.7M199.8 147.7v3.6M200.2 147.7v3.6M202.9 151.3h99.2M206.2 151.7v71M207.1 151.7v1.8h1.1v-1.8M215.1 151.7v1.8h1.2v-1.8M218.3 151.7v70.6"/>
<path d="M219.2 151.5v.2M223.2 151.7v1.8h1.1v-1.8M225.7 151.4l.1 .2M226.5 151.3l-.1 .1M231.2 151.7v1.8h1.2v-1.8M238.5 151.7v1.8h1.1v-1.8M242.5 151.7v100.9M243.1 151.3l-.1 .1M245.7 151.7v1.8h1.2v-1.8M246.9 151.3h.1M247.7 151.4l-.1 .3M252.9 151.7v1.8h1.1v-1.8"/>
<path d="M254.2 151.5l.1 .2M254.6 151.7v85.5M260.9 151.7v1.8h1.2v-1.8M266.1 151.7h.1M266.7 151.7v100.9M276.2 151.3l-.2 .3M278.8 151.7v85.5M290.9 151.7v85.5M302.1 149.4h-99.2v2.3h99.2M203 165.6h99.4M203 177.7h99.4M203 189.7h99.4"/>
<path d="M203 201.9h99.4M203 214h99.4M203 238.1h65.9M206.2 229.2v23.4M218.6 229.2v23.4M230.4 237.2v15.4M232.2 226.1h70.2M203 250.2h65.9M254.6 248.5v4.1"/>
</g>
<path d="M310.7 256.6v8h-121" fill="none" stroke="#000" stroke-width=".51"/>
<path d="M164 123.5h179.1M164 252.6h179.1" fill="none" stroke="#636363" stroke-width=".32"/>
<g fill="#fff">
<path d="M196.5 81h7.5l-7.5 8.3z"/>
<path d="M204 81v8.3h-7.5z"/>
</g>
<g fill="none" stroke="#636363" stroke-width=".32">
<path d="M199.8 91.1v14.7M199.8 109v3.2M199.8 115.5v12.7M199.8 131.5v3.1M199.8 137.8v12.8M294.1 135.6h1M295.1 134.1l3 3M296.6 133.2v121.8M199.8 153.8v3.3M206.9 151.7h3M207.8 150.2l3 3.1M209.3 149.3v105.7"/>
<path d="M214.8 151.7h3M215.7 150.2l3 3.1M217.3 149.3v75.4M276.1 151.7h3M277 150.2l3 3.1M278.5 149.3v60.1M294.1 151.7h3.1M295.1 150.2l3 3.1M199.8 160.2v12.9M199.8 176.2v3.3M199.8 182.6v12.9M199.8 198.6v3.3"/>
<path d="M199.8 205.1v12.8M253.2 214.2h27.7M254.2 207h26.7M277 205.5l3 3M277 212.7l3 3M278.5 207v10.3M278.5 211.8v43.2M199.8 221.1v3.2M199.8 227.5v12.8M214.8 222.3h3M214.8 229.2h3M215.7 220.8l3 3"/>
<path d="M215.7 227.6l3 3.1M217.3 222.3v9.9M217.3 226.7v28.3M259 236.6h21.9M277 235.1l3 3M199.8 243.5v3.1M199.8 249.9v14.7M206.9 252.6h3M207.8 251l3 3.1M214.8 252.6h3M215.7 251l3 3.1M276.1 252.6h3"/>
<path d="M277 251l3 3.1M294.1 252.6h3.1M295.1 251l3 3.1"/>
</g>
<g fill="#fff">
<path d="M237.8 233.7h30.6l-30.6 5.2z"/>
<path d="M237.8 238.9l30.6-5.2v5.2z"/>
<path d="M228.3 199.5h49.3l-49.3 5.1z"/>
<path d="M228.3 204.6l49.3-5.1v5.1z"/>
<path d="M220.3 223.5h34.1l-34.1 5.2z"/>
<path d="M220.3 228.7l34.1-5.2v5.2z"/>
<path d="M228.8 154.8h50.8l-50.8 5.2z"/>
<path d="M228.8 160l50.8-5.2v5.2z"/>
</g>
<circle cx="310.7" cy="84.5" r="6.5" fill="none" stroke="#000" stroke-width=".32"/>
<g fill="#fff">
<path d="M307.3 81h7.8l-7.8 8.3z"/>
<path d="M315.1 81v8.3h-7.8z"/>
</g>
<g fill="none" stroke="#636363" stroke-width=".32">
<path d="M310.7 91.1v14.7M310.7 109v3.2M310.7 115.5v12.7M310.7 131.5v3.1M310.7 137.8v12.8M310.7 153.8v3.3M310.7 160.2v12.9M310.7 176.2v3.3M238.3 189.7h28.8M252.7 184.8v4.9M267.1 184.8v10M310.7 182.6v12.9"/>
<path d="M310.7 198.6v3.3M310.7 205.1v12.8M310.7 221.1v3.2M310.7 227.5v12.8M310.7 243.5v3.1M310.7 249.9v14.7"/>
</g>
<g fill="#fff">
<path d="M240.8 185h9.8l-9.8 4.6z"/>
<path d="M240.8 189.6l9.8-4.6v4.6z"/>
<path d="M258.1 185.1h4.7l-4.7 4.6z"/>
<path d="M258.1 189.7l4.7-4.6v4.6z"/>
<path d="M248.5 190.8h7.2l-7.2 4.6z"/>
<path d="M248.5 195.4l7.2-4.6v4.6z"/>
</g>
<path d="M267.1 184.8h-28.8v10h28.8" fill="none" stroke="#636363" stroke-width=".32"/>
<path d="M269.8 135.6v13.8M270.1 135.6v13.8M277.1 135.6v13.8M277.4 135.6v13.8M284.4 135.6v13.8M284.6 135.6v13.8M291.5 135.6v13.8M291.8 135.6v13.8M299.5 135.6v13.8M299.8 135.6v13.8" fill="none" stroke="#aeaeae" stroke-width=".32"/>
<path d="M195.8 163.8v88.8M201.8 163.8v88.8" fill="none" stroke="#9a9a9a" stroke-width=".32"/>
<path d="M323.3 249.1h2.1l-2.1 3.3zM517.7 405.6l2 2h-2zM517.7 405.6h2v2zM521.8 405.6l1.9 2h-1.9zM521.8 405.6h1.9v2zM525.8 405.6l2 2h-2zM525.8 405.6h2v2zM537.9 405.6l10.1 2h-10.1zM537.9 405.6h10.1v2zM558 405.6l10.1 2h-10.1zM558 405.6h10.1v2z" fill="#000"/>
<g fill="none" stroke="#000" stroke-width=".32">
<path d="M2.5 3.4h588.7v413.3h-588.7zM7.5 8.5h11.4v62.5h-11.4zM321.3 249.1h4.1l-2.1 3.3zM323.3 249.1h2.1l-2.1 3.3zM323.3 253.9h11.6v4.3h-11.6zM323.3 252.4h11.6v5.8h-11.6zM323.3 253.9h11.6M323.3 253.2h11.6M323.3 249.1h20.4M323.3 248.2h20.4M323.3 247.3v10.9M324.2 253.9l4.3 4.3"/>
<path d="M330.3 253.9l4.3 4.3M517.7 405.6h2v2h-2zM517.7 407.6v1.6M518.2 407.6v.5M518.7 407.6v1.1M519.2 407.6v.5M519.7 405.6v3.6M520.2 407.6v.5M520.7 407.6v1.1M521.3 407.6v.5M521.8 405.6h1.9v2h-1.9zM521.8 405.6v3.6"/>
<path d="M522.3 407.6v.5M522.8 407.6v1.1M523.2 407.6v.5M523.7 405.6v3.6M524.3 407.6v.5M524.8 407.6v1.1M525.3 407.6v.5M525.8 405.6h2v2h-2zM525.8 405.6v3.6M526.3 407.6v.5M526.8 407.6v1.1M527.3 407.6v.5"/>
<path d="M527.8 405.6v3.6M528.3 407.6v.5M528.8 407.6v1.1M529.3 407.6v.5M529.8 407.6v1.6M530.3 407.6v.5M530.8 407.6v1.1M531.3 407.6v.5M531.8 407.6v1.6M532.3 407.6v.5M532.8 407.6v1.1M533.4 407.6v.5"/>
<path d="M533.8 407.6v1.6M534.3 407.6v.5M534.8 407.6v1.1M535.3 407.6v.5M535.9 407.6v1.6M536.4 407.6v.5M536.9 407.6v1.1M537.4 407.6v.5M537.9 405.6h10.1v2h-10.1zM537.9 405.6v3.6M538.4 407.6v.5M538.9 407.6v1.1"/>
<path d="M539.4 407.6v.5M539.9 407.6v1.6M540.4 407.6v.5M540.9 407.6v1.1M541.4 407.6v.5M541.9 407.6v1.6M542.4 407.6v.5M542.9 407.6v1.1M543.4 407.6v.5M543.9 407.6v1.6M544.4 407.6v.5M544.9 407.6v1.1"/>
<path d="M545.4 407.6v.5M545.9 407.6v1.6M546.4 407.6v.5M546.9 407.6v1.1M547.5 407.6v.5M548 405.6v3.6M548.5 407.6v.5M549 407.6v1.1M549.4 407.6v.5M550 407.6v1.6M550.5 407.6v.5M551 407.6v1.1"/>
<path d="M551.5 407.6v.5M552 407.6v1.6M552.5 407.6v.5M553 407.6v1.1M553.5 407.6v.5M554 407.6v1.6M554.5 407.6v.5M555 407.6v1.1M555.5 407.6v.5M556 407.6v1.6M556.5 407.6v.5M557 407.6v1.1"/>
<path d="M557.5 407.6v.5M558 405.6h10.1v2h-10.1zM558 405.6v3.6M558.5 407.6v.5M559.1 407.6v1.1M559.6 407.6v.5M560.1 407.6v1.6M560.5 407.6v.5M561 407.6v1.1M561.6 407.6v.5M562.1 407.6v1.6M562.6 407.6v.5"/>
<path d="M563.1 407.6v1.1M563.6 407.6v.5M564.1 407.6v1.6M564.6 407.6v.5M565.1 407.6v1.1M565.6 407.6v.5M566.1 407.6v1.6M566.6 407.6v.5M567.1 407.6v1.1M567.6 407.6v.5M568.1 405.6v3.6M568.6 407.6v.5"/>
<path d="M569.1 407.6v1.1M569.6 407.6v.5M570.1 407.6v1.6M570.7 407.6v.5M571.1 407.6v1.1M571.6 407.6v.5M572.1 407.6v1.6M572.6 407.6v.5M573.2 407.6v1.1M573.7 407.6v.5M574.2 407.6v1.6M574.7 407.6v.5"/>
<path d="M575.2 407.6v1.1M575.7 407.6v.5M576.2 407.6v1.6M576.7 407.6v.5M577.2 407.6v1.1M577.7 407.6v.5M578.2 407.6h-60.5v-2h60.5v3.6"/>
</g>
<g fill="none" stroke="#808080" stroke-width=".32">
<path d="M7.5 8.5h474.3v403.2h-474.3zM484.3 8.5h101.8v51.5h-101.8zM484.3 61.9h101.8zM484.3 61.9v185.3h101.8v-185.3M484.3 249.1h101.8v20.2h-101.8zM484.3 271.2h101.8v20.1h-101.8zM484.3 293.3h101.8v20.1h-101.8zM484.3 315.3h101.8v24.6h-101.8zM484.3 330.4h101.8M509.8 330.4v9.5M535.2 330.4v9.5M560.7 330.4v9.5"/>
<path d="M484.3 341.8h101.8v18.8h-101.8zM489.4 351.2h28M522.5 341.8v18.8M527.6 351.2h15.3M548 341.8v18.8M553 351.2h28.1M484.3 362.6h101.8v28.3h-101.8zM484.3 372h101.8M522.5 362.6v28.3M484.3 392.8h101.8v18.9h-101.8zM484.3 381.4h101.8M509.8 392.8v18.9"/>
<path d="M535.2 392.8v9.4M560.7 392.8v9.4M484.3 402.2h101.8"/>
</g>
<g fill="#fff">
<path d="M512.8 303.1h54.1l-54.1 9.2z"/>
<path d="M512.8 312.3l54.1-9.2v9.2z"/>
</g>
<g fill="none" stroke="#000" stroke-width=".32">
<path d="M25.5 399h83.4"/>
<circle cx="19.4" cy="399" r="6.5"/>
</g>
<text font-size="9.5" x="505.8" y="262.9">INNOVEST CO.</text>
<g font-size="8.5">
<text x="29.5" y="395.9">Wet Area -13 Elev(M-M)</text>
<text x="16" y="401.9">1</text>
</g>
<g font-size="8">
<text x="486.6" y="285.9">JADAN ALGHROOB-MADINAH</text>
<text x="514" y="309.4">Villa Type 2A</text>
</g>
<text font-size="7" x="15.7" y="69.3" transform="rotate(-90 15.7 69.3)">ARCHITECTURAL</text>
<g font-size="6.3">
<text x="197.2" y="86.7">B</text>
<text x="308.1" y="86.7">C</text>
<text x="504.2" y="326.3">Sections Of Wet Area</text>
</g>
<text font-size="5.6" x="31.6" y="405.1">1 : 25</text>
<g font-size="4.8">
<text x="486.2" y="13.9">Consultant:</text>
<text x="486.2" y="68.8">GENRRAL NOTES</text>
<text x="486.1" y="253.8">Owner:</text>
<text x="485.9" y="275.9">Project Name:</text>
<text x="485.9" y="298.1">Building Name:</text>
<text x="485.9" y="320.1">Drawing Tilted:</text>
<text x="486" y="336.6">Rev No:</text>
<text x="519.2" y="336.7">01</text>
<text x="537.1" y="336.6">Sheet No:</text>
<text x="568.2" y="336.6">A404</text>
<text x="492.2" y="349.7">Project No.</text>
<text x="525.4" y="349.7">Discipline</text>
<text x="553.4" y="349.7">Building Type</text>
<text x="493" y="357.9">SD-400-24</text>
<text x="529.6" y="357.9">ARCH</text>
<text x="555.8" y="357.9">Residential</text>
<text x="485.9" y="369.3">Project Manager</text>
<text x="524.1" y="369.3">Eng. Sara Abdelfattah</text>
<text x="486.2" y="378.1">Created By</text>
<text x="524.1" y="378.1">Eng. Mohamed Salah</text>
<text x="486.2" y="387.6">Checked By</text>
<text x="524.2" y="387.6">Eng. Abdelrahman Mamdoh</text>
<text x="485.9" y="398.9">Issue Date</text>
<text x="514" y="398.9">11-2024</text>
<text x="542.8" y="398.9">Scale</text>
<text x="568.5" y="398.9">1 : 25</text>
<text x="486.2" y="408.4">Size = A2</text>
</g>
<g font-size="3.9">
<text x="229.4" y="158.4">Accoustic False Ceiling</text>
<text x="228.9" y="203">Stainless Steel finish</text>
<text x="220.7" y="227">Porcelain, linen</text>
<text x="238.2" y="237.2">Hung Cabinet</text>
</g>
<g font-size="3.6" fill="#636363">
<text x="294.8" y="147.4" transform="rotate(-90 294.8 147.4)">0.40</text>
<text x="276.7" y="183.2" transform="rotate(-90 276.7 183.2)">1.37</text>
<text x="215.4" y="190.8" transform="rotate(-90 215.4 190.8)">1.75</text>
<text x="207.5" y="205.8" transform="rotate(-90 207.5 205.8)">2.50</text>
<text x="294.8" y="205.8" transform="rotate(-90 294.8 205.8)">2.50</text>
<text x="276.7" y="214.3" transform="rotate(-90 276.7 214.3)">0.18</text>
<text x="215.4" y="229.5" transform="rotate(-90 215.4 229.5)">0.17</text>
<text x="276.7" y="229.1" transform="rotate(-90 276.7 229.1)">0.56</text>
<text x="215.4" y="244.5" transform="rotate(-90 215.4 244.5)">0.58</text>
<text x="276.7" y="248.3" transform="rotate(-90 276.7 248.3)">0.40</text>
</g>
<g font-size="3.5">
<text x="241.4" y="188.1">W.C</text>
<text x="258.4" y="188.3">13</text>
<text x="248.8" y="193.9">F.F</text>
</g>
<g font-size="3.2">
<text x="486.1" y="76">1- VERIFY THE ARCHITECT WHENEVER DISCREPANCIES ARE FOUND</text>
<text x="486.1" y="79.9">BETWEEN DRAWINGS AND SPECIFICATIONS.</text>
<text x="486.2" y="87.8">2- ALL DIMENSIONS IN METERS UNLESS OTHERWISE STATED.</text>
<text x="486.2" y="95.6">3- DO NOT SCALE FROM THIS DRAWING, WORK TO FIGURE DIMENSIONS</text>
<text x="486.2" y="99.6">ONLY.</text>
<text x="486.3" y="107.4">4- COMPLETE DETAILED SHOP DRAWING SHALL BE SUBMITTED BY THE</text>
<text x="486.2" y="111.3">CONTRACTOR FOR CONSULTANT APPROVAL BEFORE EXECUTION.</text>
<text x="486.2" y="119.2">5- DRAWING TO BE READ IN CO-ORDINATION AND IN CONJUNCTION</text>
<text x="486.3" y="123.2">WITH ALL RELEVANT SPECIFICATIONS AND CROSS DISCIPLINE</text>
<text x="486.1" y="127.1">ENGINEERING DRAWINGS INCLUDING LANDSCAPING.</text>
<text x="486.2" y="135">6- ALL ELECTRO-MECHANICAL WORKS SHALL BE COORDINATED WITH</text>
<text x="486.2" y="142.8">CEILING, OPENINGS, LIGHTING, ETC.).</text>
<text x="486.3" y="138.9">ARCHITECTURAL ELEMENTS IN THESE DRAWING (MASONRY, FLOORING,</text>
<text x="486.2" y="150.7">7- CONTRACTOR SHALL SUBMIT FINISHING MATERIAL SAMPLES FOR</text>
<text x="486.2" y="154.7">CONSULTANT APPROVAL BEFORE EXECUTION.</text>
</g>
<g font-size="2.4">
<text x="516.8" y="404.9">1</text>
<text x="527" y="404.9">0</text>
<text x="537" y="404.9">1</text>
<text x="547.1" y="404.9">2</text>
<text x="557.2" y="404.9">3</text>
<text x="567.4" y="404.9">4</text>
<text x="577.4" y="404.9">5</text>
<text x="577.3" y="410.8">m</text>
</g>
<g font-size="2">
<text x="332.5" y="251.1">F.F (F.F.L)</text>
<text x="335.2" y="247.5">+3.20</text>
</g>
</svg>
